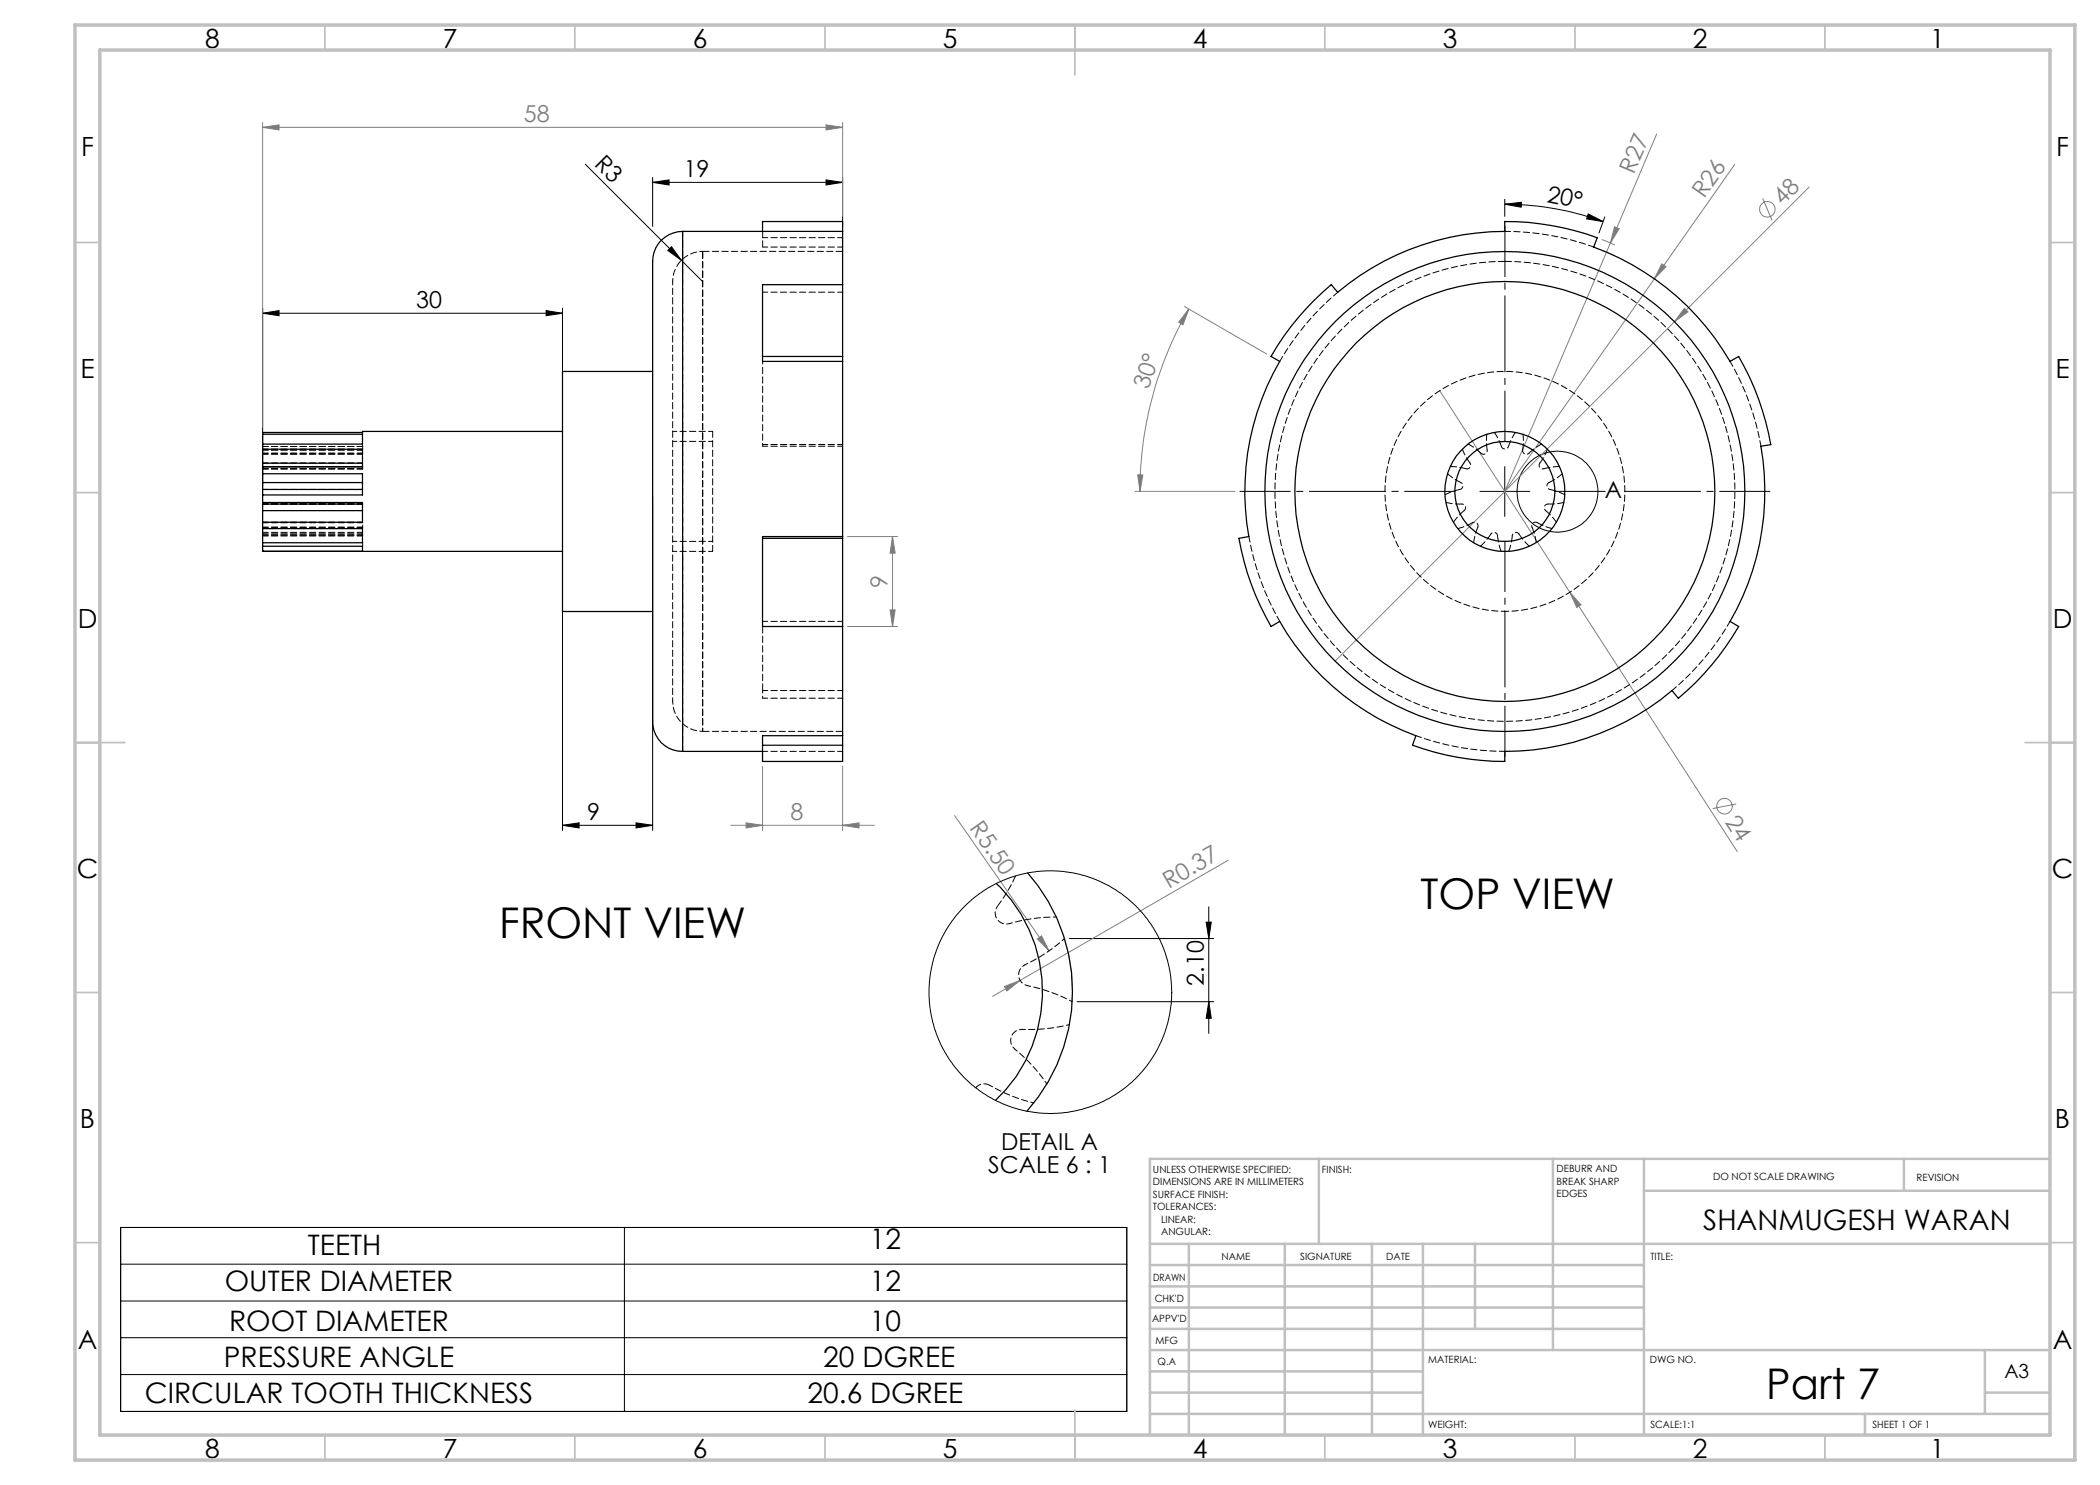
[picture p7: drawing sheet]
<svg xmlns="http://www.w3.org/2000/svg" width="420mm" height="297mm" viewBox="0 0 420 297" stroke-linecap="round" stroke-linejoin="round" font-family="sans-serif">
<g fill="none" stroke="#808080" stroke-width=".2">
<path d="M52.5 25.5l3.3-.5v1zM52.5 24.5v61M52.5 25.5h116M165.2 25l3.3 .5-3.3 .5zM168.5 24.5v18.8M331.3 26.8l-9.2 21.8M347 32.9l-16.1 22.9M352.5 39.6l1.9 4.5M361.8 37.4l-94.8 94.8M320.4 47.9l2.6 1.1M322.1 48.6l-21.1 49.7 29.9-42.5M322.9 45.4l.9 .4-1.7 2.8z"/>
<path d="M332.4 52.8l.8 .5-2.3 2.5zM236.9 61.3l16.4 9.5M237.8 61.8l-1.2 3.1-.9-.5zM237.8 61.8a73 73 0 0 0-9.8 36.5M287.9 78.1l26.1 40.4M336.9 61.7l.7 .7-2.7 1.9zM227 98.3h20M227.5 95h1.1l-.6 3.3zM169.5 107.3h10M178.5 107.3l.5 3.3h-1zM178.5 107.3v18M314 118.5l2.2 2.5-.9 .5z"/>
<path d="M314 118.5l33.5 51.8M169.5 125.3h10M178 122h1l-.5 3.3zM152.5 153.3v12.8M168.5 153.3v12.8M146.2 165.1h28.7M149.2 164.6l3.3 .5-3.3 .5zM168.5 165.1l3.3-.5v1zM190.9 163.1l18.9 27.1M245.6 172l-47.1 27.3M347.2 160.8l-4.7 .9M200.9 197.3l3.1-1.2-2.6 2.1z"/>
<path d="M207.5 187.8l.8-.6 1.5 3z"/>
<circle cx="353.5" cy="41.9" r="1.56"/>
<circle cx="344.9" cy="161.2" r="1.56"/>
</g>
<g fill="none" stroke="#000" stroke-width=".2">
<path d="M117.1 32.8l19.2 19.3M130.5 36.5l3.3-.5v1zM130.5 35.5v9.8M130.5 36.5h38M165.2 36l3.3 .5-3.3 .5zM168.5 35.5v9.8M301 39.9v3.4M133.6 50.1l.7-.7 2 2.7zM136.3 52.1l4.2 4.2M301 40.8l3.3-.3-.1 .9zM301 40.8a58.2 58.2 0 0 1 19.6 3.5M317.6 42.8l3 1.5-3.3-.5z"/>
<path d="M321 43.4l-1.2 3.2M52.5 62.6l3.3-.5v1zM52.5 61.6v35.7M52.5 62.6h60M109.2 62.1l3.3 .5-3.3 .5zM112.5 61.6v35.7M112.5 99.3v66.8M130.5 99.3v66.8M296 98.3h10M301 93.3v10M112.5 165.1l3.3-.5v1zM112.5 165.1h18"/>
<path d="M127.2 164.6l3.3 .5-3.3 .5zM213.9 187.7h28.8M241.2 184.4h1.1l-.5 3.3zM241.8 181.4v25.3M215.4 200.3h27.3M241.8 200.3l.5 3.4h-1.1zM24.1 245.5h201.3v36.8h-201.3zM24.1 252.8h201.3M124.9 245.5v36.8M24.1 260.2h201.3M24.1 267.5h201.3M24.1 274.9h201.3"/>
<circle cx="311.5" cy="98.3" r="8.1"/>
</g>
<path d="M212.9 187.7a37.2 37.2 0 0 1 1.6 12.6" fill="none" stroke="#c0c0c0" stroke-width=".2"/>
<path d="M291 98.3h-43M301 88.3v-43M311 98.3h43M301 108.3v43" fill="none" stroke="#000" stroke-width=".2" stroke-dasharray="15.2 1.3 1.3 1.3" stroke-dashoffset="5.2"/>
<g fill="none" stroke="#c0c0c0" stroke-width=".35">
<path d="M65 5v5M115 5v5M165 5v5M215 5v10M265 5v5M315 5v5M365 5v5M15 48.5h5M410 48.5h5M15 98.5h5M410 98.5h5M15 148.5h10"/>
<path d="M405 148.5h10M15 198.5h5M410 198.5h5M15 248.5h5M410 248.5h5M65 287v5M115 287v5M165 287v5M215 282v10M265 287v5M315 287v5M365 287v5"/>
</g>
<g fill="none" stroke="#c0c0c0" stroke-width=".5">
<path d="M263.8 231.8v17M310.6 231.8v38.2M328.8 231.8v55.2M328.8 238.2h81.2M380.8 231.8v6.4M410 231.8h-180v55.2M230 248.8h180M230 257.3h98.8M230 253h98.8M237.8 248.8v38.2M257 248.8v38.2M274.4 248.8v38.2"/>
<path d="M284.6 248.8v38.2M295 248.8v17M230 265.8h98.8M230 261.5h98.8M230 278.5h54.6M230 274.3h54.6M230 270h180M397 278.5h13M397 270v12.8M230 282.8h180M373 282.8v4.2"/>
</g>
<path d="M15 5h400v287h-400zM20 10h390v277h-390z" fill="none" stroke="#c0c0c0" stroke-width=".7"/>
<g fill="#000">
<path d="M133.6 50.1l.7-.7 2 2.7z"/>
<path d="M165.2 36l3.3 .5-3.3 .5zM130.5 36.5l3.3-.5v1zM127.2 164.6l3.3 .5-3.3 .5zM112.5 165.1l3.3-.5v1zM109.2 62.1l3.3 .5-3.3 .5zM52.5 62.6l3.3-.5v1z"/>
<path d="M317.6 42.8l3 1.5-3.3-.5zM301 40.8l3.3-.3-.1 .9z"/>
<path d="M241.2 184.4h1.1l-.5 3.3zM241.8 200.3l.5 3.4h-1.1z"/>
</g>
<g fill="#808080">
<path d="M200.9 197.3l3.1-1.2-2.6 2.1z"/>
<path d="M336.9 61.7l.7 .7-2.7 1.9z"/>
<path d="M332.4 52.8l.8 .5-2.3 2.5z"/>
<path d="M322.9 45.4l1 .4-1.8 2.8z"/>
<path d="M314 118.5l2.2 2.5-.9 .5z"/>
<path d="M207.5 187.8l.8-.6 1.5 3z"/>
<path d="M149.2 164.6l3.3 .5-3.3 .5zM168.5 165.1l3.3-.5v1zM52.5 25.5l3.3-.5v1zM165.2 25l3.3 .5-3.3 .5z"/>
<path d="M237.8 61.8l-1.2 3.1-.9-.5zM227.5 95h1.1l-.6 3.3z"/>
<path d="M178.5 107.3l.5 3.3h-1zM178 122h1l-.5 3.3z"/>
</g>
<g fill="none" stroke="#000" stroke-width=".25">
<path d="M136.5 46.3a6.1 6.1 0 0 0-6 7v89.4a9.9 9.9 0 0 0 .7 4.3 6 6 0 0 0 5.3 3.3M136.5 46.3v104M136.5 46.3h32M152.5 46.3v-2h16v2M168.5 46.3v10.6M168.5 56.9h-16v14.4M168.5 56.9v14.4M130.5 74.3h-18v48h18M152.5 71.3v1h16M152.5 71.3h16M168.5 72.3v35M168.5 71.3v1"/>
<path d="M262.8 60.1l3.4-3.2 1.3 1.6a51.9 51.9 0 0 1 33.5-12.2v-2a53.9 53.9 0 0 1 18.4 3.3l-.7 1.8a52.1 52.1 0 0 1 27.3 22.9l1.7-1a53.7 53.7 0 0 1 6.5 17.6l-2 .3a52.2 52.2 0 0 1-6.2 35.1l1.7 1a54.3 54.3 0 0 1-12 14.4l-1.3-1.6a52.1 52.1 0 0 1-33.4 12.2v2a53.9 53.9 0 0 1-18.5-3.3l.7-1.9a51.8 51.8 0 0 1-27.3-22.8l-1.7 1a53.7 53.7 0 0 1-6.4-17.6l2-.4a51.7 51.7 0 0 1 6.1-35l-1.7-1a52.3 52.3 0 0 1 8.6-11.2zM52.5 86.9h20v1.9h-20M52.5 99v1.5M52.5 93.3v1.5M52.5 89.8h20v3.5h-20M52.5 88.8v1M52.5 94.8h20v4.2h-20M52.5 97.9v1.1M52.5 94.8v1.7M52.5 96.5v1.4M52.5 89.8v2.8M52.5 92.6v.7"/>
<path d="M52.5 86.9v1.9M52.5 97.9h20M52.5 96.5h20M52.5 92.6h20M112.5 86.3h-40v.2h-20v.4M52.5 110.3h.1M52.5 109.3h20v1M52.5 108.5v.8M52.5 105.7h20v2.8h-20M52.5 104.5v1.2M52.5 100.5h20v4h-20M52.5 100.5v.3"/>
<path d="M52.5 102.1v2.4M52.5 100.8v1.3M52.5 105.7v2.8M52.5 109.3v1M52.5 110.3h60M52.5 100.8h20M52.5 102.1h20M152.5 107.7v17.6h16M152.5 107.7h16M168.5 107.7v17.6M168.5 107.3h-16v.4M168.5 107.3v.4"/>
<path d="M168.5 125.3v21.8M136.5 150.3h16M152.5 149v3.3h16v-3.3M152.5 149h16M168.5 147.1h-16v1.9M168.5 147.1v1.9M199.2 176.7a29.9 29.9 0 0 1-.1 43.4M205.5 174.6a36 36 0 0 1-.1 47.6"/>
<circle cx="301" cy="98.3" r="42"/>
<circle cx="301" cy="98.3" r="10"/>
<circle cx="301" cy="98.3" r="48"/>
<circle cx="301" cy="98.3" r="12"/>
</g>
<path d="M152.5 49.4h16M152.5 58.4h16M152.5 47.5h16M152.5 89.2h16M152.5 88.9h16M152.5 124.3h16M152.5 138.1h16M152.5 139.6h16M152.5 150.3h16" fill="none" stroke="#000" stroke-width=".2" stroke-dasharray="1.3 .6" stroke-dashoffset=".3"/>
<path d="M140.5 50.3v96v-96M152.5 125.3v12.8M199.5 181.3l2-3 1.6-3.1" fill="none" stroke="#000" stroke-width=".2" stroke-dasharray="1.3 .6" stroke-dashoffset="-.1"/>
<path d="M140.5 50.3a6 6 0 0 0-6 6M152.5 72.3v16.9M134.5 140.3a6 6 0 0 0 6 6M201.9 184.7a2.21 2.21 0 0 1-2.5-.8 2.21 2.21 0 0 1 .1-2.6M205.5 197.1a2.21 2.21 0 0 1-1.8-1.9 2.21 2.21 0 0 1 1.3-2.2M202.9 209.8a2.21 2.21 0 0 1-.6-2.5 2.21 2.21 0 0 1 2.1-1.4" fill="none" stroke="#000" stroke-width=".2" stroke-dasharray="1.3 .6" stroke-dashoffset=".7"/>
<g fill="none" stroke="#000" stroke-width=".2" stroke-dasharray="1.3 .6">
<path d="M152.5 46.3v3.1M168.5 50.3h-28M301 52.3a46 46 0 0 0-40.3 68.3 46 46 0 0 0 79.3 2.1 46 46 0 0 0-36.6-70.4h-2.4M72.5 93.8v-.5M72.5 93.8h.1M72.5 86.8v-.3M289.5 94.7l1.3 1 1.4 .8M292 97.9l-1.5 .4-1.5 .7M292.5 89.8l.6 1.5 .9 1.3M293.2 93.8l-1.6-.4-1.5-.1M296.2 90.7l-1.2-1.1-1.4-.8M297.4 86.8l-.1 1.6 .1 1.6"/>
<path d="M300.3 89.3l-.6-1.5-.8-1.3M303.1 86.5l-.8 1.3-.6 1.5M304.5 90l.2-1.6-.1-1.6M308 92.6l.8-1.3 .7-1.5M308.4 88.8l-1.4 .8-1.2 1.1M309.8 96.5l1.4-.8 1.3-1M311.9 93.3l-1.6 .1-1.5 .4M313 99l-1.5-.7-1.5-.4M72.5 104.5v-.1M289.2 100.5l1.6 .3h1.5M291.6 105.7l1.5-.5 1.4-.7M292.8 102.1l-1.1 1.1-1 1.2"/>
<path d="M295.6 105.5l-.6 1.5-.3 1.5M296.1 109.2l1.1-1.1 1-1.3M299.5 107.2l.3 1.5 .4 1.5M301.8 110.2l.4-1.5 .3-1.5M303.8 106.8l1 1.3 1.1 1.1M307.2 108.5l-.3-1.5-.5-1.5M307.5 104.5l1.4 .7 1.5 .5M309.6 100.8h1.6l1.6-.3M311.3 104.4l-1-1.2-1.2-1.1M140.5 146.3h28"/>
</g>
<path d="M134.5 56.3v84M72.5 89.8v-1M301 122.3a24 24 0 0 1-21.1-35.5 24 24 0 0 1 41.3-1.5 24 24 0 0 1-18.4 36.9l-1.8 .1" fill="none" stroke="#000" stroke-width=".2" stroke-dasharray="1.3 .6" stroke-dashoffset=".5"/>
<path d="M301 46.3a52 52 0 0 1 17.8 3.1M256 72.3a52 52 0 0 1 11.6-13.9M346 72.3a52 52 0 0 1 6.2 16.9M142.5 86.3v24M256 124.3a52 52 0 0 1-6.2-17M346 124.3a52 52 0 0 1-11.6 13.8M136.5 150.3v-104M301 150.3a52 52 0 0 1-17.8-3.2M195.2 217.5a2.13 2.13 0 0 1 2.7-.5" fill="none" stroke="#000" stroke-width=".2" stroke-dasharray="1.3 .6" stroke-dashoffset=".1"/>
<g fill="none" stroke="#000" stroke-width=".2" stroke-dasharray="1.3 .6" stroke-dashoffset=".2">
<path d="M52.5 93.8h20M52.5 90.9h20M52.5 89.8h20M72.5 93.8h-20M72.5 90h-20M72.5 90.7h-20M72.5 89.3h-20M72.5 92.6h-20M72.5 96.5h-20M72.5 97.9h-20M72.5 100.8h-20M72.5 105.5h-20"/>
<path d="M72.5 104.5h-20M72.5 107.2h-20M72.5 106.8h-20M72.5 102.1h-20M72.5 104.4h-20M72.5 106.5h-20"/>
</g>
<path d="M72.5 105.7v-1.2M205 193a33 33 0 0 0 7.9-5.3M211.3 183.4a33 33 0 0 0-9.4 1.3M197.9 217a33 33 0 0 0 8.9 3.6M204.4 205.9a33 33 0 0 0 9.5-1M209.4 216.8a33 33 0 0 0-6.5-7M214.5 200.3a33 33 0 0 0-9-3.2" fill="none" stroke="#000" stroke-width=".2" stroke-dasharray="1.3 .6" stroke-dashoffset=".6"/>
<path d="M142.5 86.3h-8M142.5 88.3h-8M72.5 109.2v-.7M134.5 110.3h8M134.5 108.3h8" fill="none" stroke="#000" stroke-width=".2" stroke-dasharray="1.3 .6" stroke-dashoffset=".4"/>
<path d="M152.5 138.1v1.5" fill="none" stroke="#000" stroke-width=".2" stroke-dasharray="1.3 .6" stroke-dashoffset=".8"/>
<g fill="none" stroke="#000" stroke-width=".2" stroke-dasharray="1.3 .6" stroke-dashoffset=".9">
<path d="M292.2 96.5a.74 .74 0 0 1 .4 .8 .74 .74 0 0 1-.6 .6M294 92.6a.74 .74 0 0 1 0 .9 .74 .74 0 0 1-.8 .3M297.4 90a.74 .74 0 0 1-.4 .8 .74 .74 0 0 1-.8-.1M301.7 89.3a.74 .74 0 0 1-.7 .5 .74 .74 0 0 1-.7-.5M305.8 90.7a.74 .74 0 0 1-.9 .1 .74 .74 0 0 1-.4-.8M308.8 93.8a.74 .74 0 0 1-.8-.3 .74 .74 0 0 1 0-.9M310 97.9a.74 .74 0 0 1-.6-.6 .74 .74 0 0 1 .4-.8M292.3 100.8a.74 .74 0 0 1 .8 .5 .74 .74 0 0 1-.3 .8M294.5 104.5a.74 .74 0 0 1 .9 .1 .74 .74 0 0 1 .2 .9M298.2 106.8a.74 .74 0 0 1 .8-.3 .74 .74 0 0 1 .5 .7M302.5 107.2a.74 .74 0 0 1 .5-.7 .74 .74 0 0 1 .8 .3M306.4 105.5a.74 .74 0 0 1 .2-.9 .74 .74 0 0 1 .9-.1"/>
<path d="M309.1 102.1a.74 .74 0 0 1-.2-.8 .74 .74 0 0 1 .7-.5"/>
</g>
<circle cx="210.1" cy="198.4" r="24.3" fill="none" stroke="#000" stroke-width=".2"/>
<g font-size="8.5">
<text x="284.1" y="181.8">TOP VIEW</text>
<text x="99.8" y="187.7">FRONT VIEW</text>
<text x="353.2" y="279.7">Part 7</text>
</g>
<g font-size="5.6">
<text x="340.7" y="246">SHANMUGESH WARAN</text>
<text x="61.6" y="251">TEETH</text>
<text x="174" y="249.9">12</text>
<text x="44.9" y="258.2">OUTER DIAMETER</text>
<text x="174" y="258.2">12</text>
<text x="45.8" y="266.3">ROOT DIAMETER</text>
<text x="174" y="266.3">10</text>
<text x="44.8" y="273.3">PRESSURE ANGLE</text>
<text x="164.7" y="273.3">20 DGREE</text>
<text x="29" y="280.6">CIRCULAR TOOTH THICKNESS</text>
<text x="161.5" y="280.6">20.6 DGREE</text>
</g>
<g font-size="5.3">
<text x="41" y="9.5">8</text>
<text x="88.5" y="9.5">7</text>
<text x="138.5" y="9.5">6</text>
<text x="188.5" y="9.5">5</text>
<text x="238.5" y="9.5">4</text>
<text x="288.5" y="9.5">3</text>
<text x="338.5" y="9.5">2</text>
<text x="386" y="9.5">1</text>
<text x="16.2" y="31.3">F</text>
<text x="411.2" y="31.3">F</text>
<text x="16.1" y="75.5">E</text>
<text x="411.1" y="75.5">E</text>
<text x="15.5" y="125.5">D</text>
<text x="410.5" y="125.5">D</text>
<text x="15.4" y="175.5">C</text>
<text x="410.4" y="175.5">C</text>
<text x="16" y="225.5">B</text>
<text x="411" y="225.5">B</text>
<text x="15.5" y="269.8">A</text>
<text x="410.5" y="269.8">A</text>
<text x="41" y="291.5">8</text>
<text x="88.5" y="291.5">7</text>
<text x="138.5" y="291.5">6</text>
<text x="188.5" y="291.5">5</text>
<text x="238.5" y="291.5">4</text>
<text x="288.5" y="291.5">3</text>
<text x="338.5" y="291.5">2</text>
<text x="386" y="291.5">1</text>
</g>
<g font-size="4.7" fill="#808080">
<text x="104.8" y="24.4">58</text>
<text x="326.8" y="35" transform="rotate(-67 326.8 35)">R27</text>
<text x="340.8" y="39.9" transform="rotate(-55 340.8 39.9)">R26</text>
<text x="356.5" y="41.2" transform="rotate(-45 356.5 41.2)">48</text>
<text x="229.7" y="78" transform="rotate(-71 229.7 78)">30°</text>
<text x="177.5" y="117.7" transform="rotate(-90 177.5 117.7)">9</text>
<text x="158.1" y="164">8</text>
<text x="193.8" y="165.6" transform="rotate(55 193.8 165.6)">R5.50</text>
<text x="344.9" y="164.3" transform="rotate(57 344.9 164.3)">24</text>
<text x="233.7" y="177.7" transform="rotate(-30 233.7 177.7)">R0.37</text>
</g>
<g font-size="4.7">
<text x="118.7" y="33" transform="rotate(45 118.7 33)">R3</text>
<text x="136.7" y="35.5">19</text>
<text x="309.2" y="40.3" transform="rotate(12 309.2 40.3)">20°</text>
<text x="83.2" y="61.6">30</text>
<text x="321" y="99.7">A</text>
<text x="117.4" y="164">9</text>
<text x="240.7" y="197.1" transform="rotate(-90 240.7 197.1)">2.10</text>
<text x="200.2" y="230">DETAIL A</text>
<text x="197.6" y="234.6">SCALE 6 : 1</text>
</g>
<text font-size="3.9" x="400.9" y="275.5">A3</text>
<g font-size="2">
<text x="230.6" y="234.6">UNLESS OTHERWISE SPECIFIED:</text>
<text x="230.6" y="237.1">DIMENSIONS ARE IN MILLIMETERS</text>
<text x="230.6" y="239.6">SURFACE FINISH:</text>
<text x="264.4" y="234.6">FINISH:</text>
<text x="311.3" y="234.5">DEBURR AND</text>
<text x="311.3" y="237">BREAK SHARP</text>
<text x="311.3" y="239.5">EDGES</text>
<text x="342.6" y="236">DO NOT SCALE DRAWING</text>
<text x="383.3" y="236.2">REVISION</text>
<text x="230.6" y="242.1">TOLERANCES:</text>
<text x="232.2" y="244.6">LINEAR:</text>
<text x="232.2" y="247.1">ANGULAR:</text>
<text x="244.3" y="252">NAME</text>
<text x="260" y="251.9">SIGNATURE</text>
<text x="277.2" y="251.9">DATE</text>
<text x="330.1" y="251.9">TITLE:</text>
<text x="230.6" y="256.1">DRAWN</text>
<text x="230.9" y="260.3">CHK'D</text>
<text x="230.4" y="264.4">APPV'D</text>
<text x="231.1" y="268.8">MFG</text>
<text x="231.5" y="273">Q.A</text>
<text x="285.6" y="272.5">MATERIAL:</text>
<text x="330" y="272.5">DWG NO.</text>
<text x="285.6" y="285.5">WEIGHT:</text>
<text x="330.1" y="285.6">SCALE:1:1</text>
<text x="374.5" y="285.6">SHEET 1 OF 1</text>
</g>
</svg>
